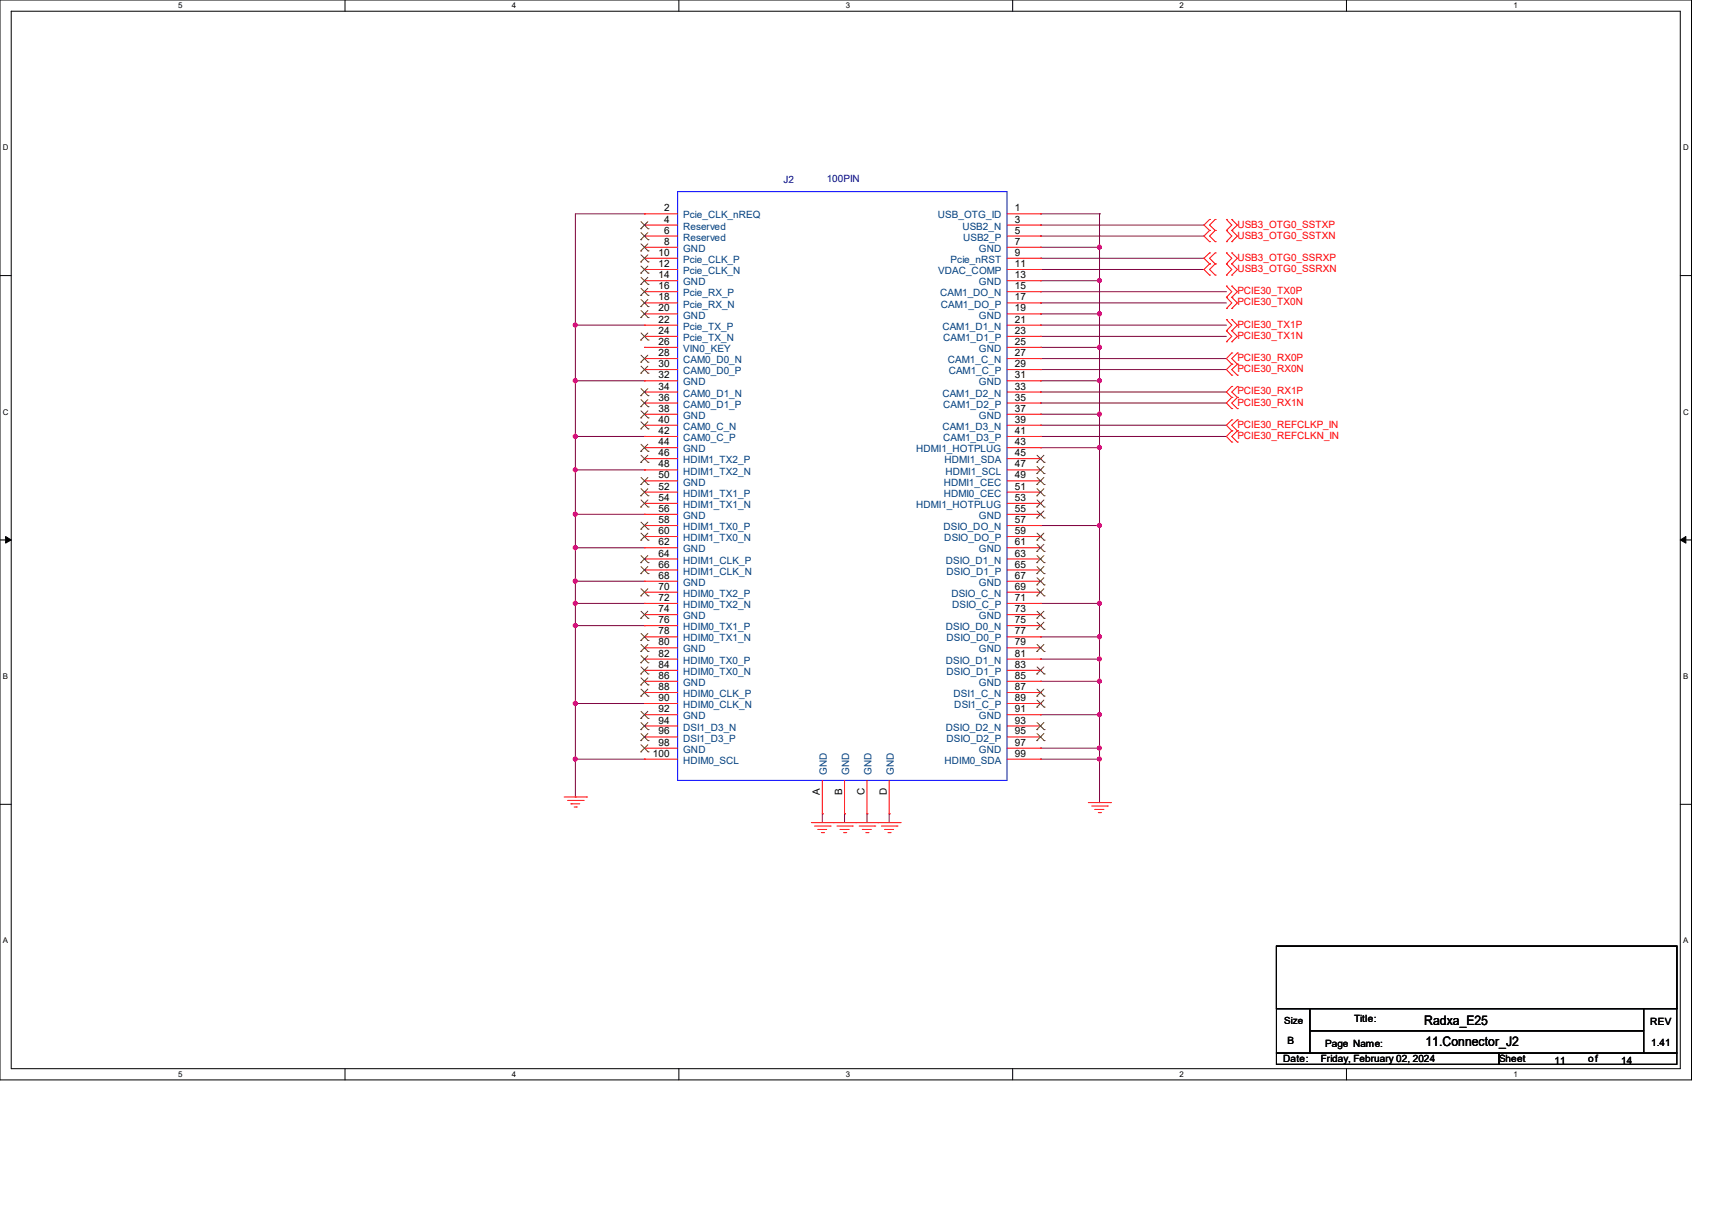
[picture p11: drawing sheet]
<svg xmlns="http://www.w3.org/2000/svg" width="297mm" height="210mm" viewBox="0 0 297 210" stroke-linecap="round" stroke-linejoin="round" font-family="sans-serif">
<path d="M0 0h293.5v187.3h-293.5zM1.9 1.9h289.6v183.4h-289.6z" fill="none" stroke="#000" stroke-width=".17"/>
<g fill="#fff">
<path d="M30.9 .2h.8v1.5h-.8z"/>
<path d="M30.9 185.5h.8v1.6h-.8z"/>
</g>
<path d="M59.9 0v1.9M59.9 185.3v2" fill="none" stroke="#000" stroke-width=".17"/>
<g fill="#fff">
<path d="M88.8 .2h.8v1.5h-.8z"/>
<path d="M88.8 185.5h.8v1.6h-.8z"/>
</g>
<path d="M117.8 0v1.9M117.8 185.3v2" fill="none" stroke="#000" stroke-width=".17"/>
<g fill="#fff">
<path d="M146.7 .2h.8v1.5h-.8z"/>
<path d="M146.7 185.5h.8v1.6h-.8z"/>
</g>
<path d="M175.7 0v1.9M175.7 185.3v2" fill="none" stroke="#000" stroke-width=".17"/>
<g fill="#fff">
<path d="M204.6 .2h.8v1.5h-.8z"/>
<path d="M204.6 185.5h.8v1.6h-.8z"/>
</g>
<path d="M233.6 0v1.9M233.6 185.3v2" fill="none" stroke="#000" stroke-width=".17"/>
<g fill="#fff">
<path d="M262.6 .2h.7v1.5h-.7z"/>
<path d="M262.6 185.5h.7v1.6h-.7z"/>
<path d="M.5 24.8h1v1.6h-1z"/>
<path d="M292 24.8h1v1.6h-1z"/>
<path d="M.5 70.7h1v1.5h-1z"/>
<path d="M292 70.7h1v1.5h-1z"/>
</g>
<path d="M0 47.8h1.9M291.5 47.8h2" fill="none" stroke="#000" stroke-width=".17"/>
<g fill="#fff">
<path d="M.5 116.5h.9v1.6h-.9z"/>
<path d="M292 116.5h.9v1.6h-.9z"/>
</g>
<path d="M0 93.6h1.9M291.5 93.6h2" fill="none" stroke="#000" stroke-width=".17"/>
<path d="M1 93l.9 .6-.9 .6zM291.5 93.6l1-.6v1.2z" fill="#000" stroke="#000" stroke-width=".17"/>
<g fill="#fff">
<path d="M.5 162.4h.9v1.5h-.9z"/>
<path d="M292 162.4h.9v1.5h-.9z"/>
</g>
<path d="M0 139.5h1.9M291.5 139.5h2M221.4 164.1h69.5v10.8h-69.5zM221.4 174.9h5.8v7.7h-5.8zM227.2 174.9h58v3.9h-58zM227.2 178.8h58v3.8h-58zM285.2 174.9h5.7v7.7h-5.7zM221.4 182.6h38.7v2h-38.7zM260.1 182.6h30.8v2h-30.8z" fill="none" stroke="#000" stroke-width=".17"/>
<g fill="none" stroke="#7f003f" stroke-width=".17">
<path d="M111.8 37.1h.1M111.8 37.1h-12v101.1M180.5 39h.1M180.5 37.1h.1M180.5 39h28.4M180.5 37.1h10.3M190.8 37.1h.1M190.8 37.1v102.1M99.8 56.4h.1M99.8 56.4h12M180.5 46.7h.1M180.5 44.8h.1"/>
<path d="M180.5 40.9h.1M180.5 50.6h.1M180.5 52.5h.1M180.5 56.4h.1M180.5 58.3h.1M180.5 42.9h.1M180.5 48.7h.1M180.5 54.4h.1M180.5 46.7h28.4M180.5 44.8h28.4M180.5 40.9h28.4M180.5 50.6h32.3"/>
<path d="M180.5 52.5h32.3M180.5 56.4h32.3M180.5 58.3h32.3M180.5 42.9h10.3M180.5 48.7h10.3M180.5 54.4h10.3M190.8 42.9h.1M190.8 54.4h.1M99.8 75.7h.1M99.8 66h.1M99.8 75.7h12M99.8 66h12"/>
<path d="M111.8 66h.1M111.8 75.7h.1M180.5 62.2h.1M180.5 64.1h.1M180.5 68h.1M180.5 69.9h.1M180.5 73.7h.1M180.5 75.7h.1M180.5 60.2h.1M180.5 66h.1M180.5 71.8h.1M180.5 77.6h.1"/>
<path d="M180.5 62.2h32.3M180.5 64.1h32.3M180.5 68h32.3M180.5 69.9h32.3M180.5 73.7h32.3M180.5 75.7h32.3M180.5 66h10.3M180.5 60.2h10.3M180.5 71.8h10.3M180.5 77.6h10.3M190.8 66h.1M190.8 71.8h.1"/>
<path d="M99.8 95h.1M99.8 81.5h.1M99.8 89.2h.1M99.8 95h12M99.8 81.5h12M99.8 89.2h12M111.8 81.5h.1M111.8 89.2h.1M180.5 91.1h.1M180.5 91.1h10.3M190.8 91.1h.1M99.8 100.8h.1"/>
<path d="M99.8 108.5h.1M99.8 104.6h.1M99.8 100.8h12M99.8 104.6h12M99.8 108.5h12M111.8 104.6h.1M111.8 108.5h.1M180.5 104.6h.1M180.5 110.4h.1M180.5 114.3h.1M180.5 118.2h.1M180.5 104.6h10.3"/>
<path d="M180.5 110.4h10.3M180.5 114.3h10.3M180.5 118.2h10.3M190.8 104.6h.1M190.8 110.4h.1M190.8 114.3h.1M190.8 118.2h.1M99.8 138.2h.1M99.8 122h.1M99.8 131.7h12M99.8 122h12M111.8 131.7h.1"/>
<path d="M180.5 131.7h.1M180.5 124h.1M180.5 129.8h.1M180.5 131.7h10.3M180.5 124h10.3M180.5 129.8h10.3M190.8 131.7h.1M190.8 124h.1M190.8 129.8h.1M142.7 141.1h.1M142.7 141.1v1.6M146.5 141.1h.1"/>
<path d="M146.5 141.1v1.6M150.4 141.1h.1M150.4 141.1v1.6M154.3 141.1h.1M154.3 141.1v1.6"/>
</g>
<g fill="#f0f" stroke="#f0f" stroke-width=".17">
<circle cx="99.8" cy="56.4" r=".36"/>
<circle cx="99.8" cy="66" r=".36"/>
<circle cx="99.8" cy="75.7" r=".36"/>
<circle cx="99.8" cy="81.5" r=".36"/>
<circle cx="99.8" cy="104.6" r=".36"/>
<circle cx="190.7" cy="48.6" r=".36"/>
<circle cx="190.7" cy="42.9" r=".36"/>
<circle cx="190.7" cy="54.4" r=".36"/>
<circle cx="190.7" cy="60.2" r=".36"/>
<circle cx="190.7" cy="66" r=".36"/>
<circle cx="190.7" cy="77.6" r=".36"/>
<circle cx="190.7" cy="71.8" r=".36"/>
<circle cx="190.7" cy="131.6" r=".36"/>
<circle cx="99.8" cy="95" r=".36"/>
<circle cx="99.8" cy="100.8" r=".36"/>
<circle cx="99.8" cy="89.2" r=".36"/>
<circle cx="99.8" cy="131.6" r=".36"/>
<circle cx="99.8" cy="108.5" r=".36"/>
<circle cx="99.8" cy="122" r=".36"/>
<circle cx="190.7" cy="91.1" r=".36"/>
<circle cx="190.7" cy="104.6" r=".36"/>
<circle cx="190.7" cy="110.4" r=".36"/>
<circle cx="190.7" cy="114.3" r=".36"/>
<circle cx="190.7" cy="118.1" r=".36"/>
<circle cx="190.7" cy="123.9" r=".36"/>
<circle cx="190.7" cy="129.7" r=".36"/>
</g>
<g fill="none" stroke="#f00" stroke-width=".17">
<path d="M111.8 39h.1M111.8 37.1h.1M111.8 39h5.8M111.8 37.1h5.8M174.7 39h5.8M174.7 37.1h5.8M180.5 37.1h.1M180.5 39h.1M209.8 38.1h.1M209.8 40h.1M209.8 38.1l-.9 .9 .9 1M209.8 40l-.9 .9 .9 1"/>
<path d="M210.8 40h.1M210.8 38.1h.1M210.8 38.1l-1 .9 1 1M210.8 40l-1 .9 1 1M212.8 40h.1M212.8 38.1h.1M212.8 38.1l.9 .9-.9 1M212.8 40l.9 .9-.9 1M213.7 40h.1M213.7 38.1h.1M213.7 38.1l1 .9-1 1M213.7 40l1 .9-1 1"/>
<path d="M111.8 40.9h.1M111.8 42.9h.1M111.8 44.8h.1M111.8 46.7h.1M111.8 48.7h.1M111.8 50.6h.1M111.8 52.5h.1M111.8 54.4h.1M111.8 56.4h.1M111.8 58.3h.1M111.8 40.9h5.8M111.8 42.9h5.8"/>
<path d="M111.8 44.8h5.8M111.8 46.7h5.8M111.8 48.7h5.8M111.8 50.6h5.8M111.8 52.5h5.8M111.8 54.4h5.8M111.8 56.4h5.8M111.8 58.3h5.8M174.7 40.9h5.8M174.7 42.9h5.8M174.7 44.8h5.8M174.7 46.7h5.8"/>
<path d="M174.7 48.7h5.8M174.7 50.6h5.8M174.7 52.5h5.8M174.7 54.4h5.8M174.7 56.4h5.8M174.7 58.3h5.8M180.5 40.9h.1M180.5 42.9h.1M180.5 44.8h.1M180.5 46.7h.1M180.5 48.7h.1M180.5 50.6h.1"/>
<path d="M180.5 54.4h.1M180.5 56.4h.1M180.5 58.3h.1M180.5 52.5h.1M209.8 41.9h.1M209.8 43.9h.1M209.8 45.8h.1M209.8 47.7h.1M209.8 43.9l-.9 .9 .9 1M209.8 45.8l-.9 .9 .9 1M210.8 41.9h.1M210.8 45.8h.1"/>
<path d="M210.8 43.9h.1M210.8 47.7h.1M210.8 43.9l-1 .9 1 1M210.8 45.8l-1 .9 1 1M212.8 51.6h.1M212.8 49.6h.1M212.8 53.5h.1M212.8 57.4h.1M212.8 55.4h.1M212.8 59.3h.1M212.8 41.9h.1M212.8 45.8h.1"/>
<path d="M212.8 43.9h.1M212.8 47.7h.1M212.8 49.6l.9 1-.9 1M212.8 51.6l.9 .9-.9 1M212.8 55.4l.9 1-.9 1M212.8 57.4l.9 .9-.9 1M212.8 43.9l.9 .9-.9 1M212.8 45.8l.9 .9-.9 1M213.7 51.6h.1M213.7 49.6h.1M213.7 53.5h.1M213.7 57.4h.1"/>
<path d="M213.7 55.4h.1M213.7 59.3h.1M213.7 41.9h.1M213.7 45.8h.1M213.7 43.9h.1M213.7 47.7h.1M213.7 49.6l1 1-1 1M213.7 51.6l1 .9-1 1M213.7 55.4l1 1-1 1M213.7 57.4l1 .9-1 1M213.7 45.8l1 .9-1 1M213.7 43.9l1 .9-1 1"/>
<path d="M111.8 60.2h.1M111.8 62.2h.1M111.8 64.1h.1M111.8 66h.1M111.8 68h.1M111.8 69.9h.1M111.8 71.8h.1M111.8 73.7h.1M111.8 75.7h.1M111.8 77.6h.1M111.8 79.5h.1M111.8 60.2h5.8"/>
<path d="M111.8 62.2h5.8M111.8 64.1h5.8M111.8 66h5.8M111.8 68h5.8M111.8 69.9h5.8M111.8 71.8h5.8M111.8 73.7h5.8M111.8 75.7h5.8M111.8 77.6h5.8M111.8 79.5h5.8M174.7 60.2h5.8M174.7 62.2h5.8"/>
<path d="M174.7 64.1h5.8M174.7 66h5.8M174.7 68h5.8M174.7 69.9h5.8M174.7 71.8h5.8M174.7 73.7h5.8M174.7 75.7h5.8M174.7 77.6h5.8M174.7 79.5h5.8M180.5 60.2h.1M180.5 62.2h.1M180.5 64.1h.1"/>
<path d="M180.5 66h.1M180.5 68h.1M180.5 69.9h.1M180.5 71.8h.1M180.5 73.7h.1M180.5 75.7h.1M180.5 77.6h.1M180.5 79.5h.1M213.7 61.2h.1M213.7 63.2h.1M213.7 65.1h.1M213.7 67h.1"/>
<path d="M213.7 68.9h.1M213.7 70.9h.1M213.7 72.8h.1M213.7 74.7h.1M213.7 76.7h.1M213.7 61.2l-.9 1 .9 1M213.7 63.2l-.9 .9 .9 1M213.7 67l-.9 1 .9 .9M213.7 68.9l-.9 1 .9 1M213.7 72.8l-.9 .9 .9 1M213.7 74.7l-.9 1 .9 1M214.7 63.2h.1"/>
<path d="M214.7 61.2h.1M214.7 65.1h.1M214.7 68.9h.1M214.7 67h.1M214.7 70.9h.1M214.7 74.7h.1M214.7 72.8h.1M214.7 76.7h.1M214.7 61.2l-1 1 1 1M214.7 63.2l-1 .9 1 1M214.7 67l-1 1 1 .9M214.7 68.9l-1 1 1 1"/>
<path d="M214.7 72.8l-1 .9 1 1M214.7 74.7l-1 1 1 1M111.8 81.5h.1M111.8 83.4h.1M111.8 85.3h.1M111.8 87.3h.1M111.8 89.2h.1M111.8 91.1h.1M111.8 93h.1M111.8 95h.1M111.8 96.9h.1M111.8 98.8h.1"/>
<path d="M111.8 81.5h5.8M111.8 83.4h5.8M111.8 85.3h5.8M111.8 87.3h5.8M111.8 89.2h5.8M111.8 91.1h5.8M111.8 93h5.8M111.8 95h5.8M111.8 96.9h5.8M111.8 98.8h5.8M174.7 81.5h5.8M174.7 83.4h5.8"/>
<path d="M174.7 85.3h5.8M174.7 87.3h5.8M174.7 89.2h5.8M174.7 91.1h5.8M174.7 93h5.8M174.7 95h5.8M174.7 96.9h5.8M174.7 98.8h5.8M180.5 81.5h.1M180.5 83.4h.1M180.5 85.3h.1M180.5 87.3h.1"/>
<path d="M180.5 89.2h.1M180.5 91.1h.1M180.5 93h.1M180.5 95h.1M180.5 96.9h.1M180.5 98.8h.1M111.8 100.8h.1M111.8 102.7h.1M111.8 104.6h.1M111.8 106.6h.1M111.8 108.5h.1M111.8 110.4h.1"/>
<path d="M111.8 112.4h.1M111.8 114.3h.1M111.8 116.2h.1M111.8 118.2h.1M111.8 100.8h5.8M111.8 102.7h5.8M111.8 104.6h5.8M111.8 106.6h5.8M111.8 108.5h5.8M111.8 110.4h5.8M111.8 112.4h5.8M111.8 114.3h5.8"/>
<path d="M111.8 116.2h5.8M111.8 118.2h5.8M174.7 100.8h5.8M174.7 102.7h5.8M174.7 104.6h5.8M174.7 106.6h5.8M174.7 108.5h5.8M174.7 110.4h5.8M174.7 112.4h5.8M174.7 114.3h5.8M174.7 116.2h5.8M174.7 118.2h5.8"/>
<path d="M180.5 100.8h.1M180.5 102.7h.1M180.5 104.6h.1M180.5 106.6h.1M180.5 108.5h.1M180.5 110.4h.1M180.5 112.4h.1M180.5 114.3h.1M180.5 116.2h.1M180.5 118.2h.1M97.9 138.2h3.9M98.5 138.8h2.7"/>
<path d="M99.1 139.4h.1M99.1 139.4h1.5M99.6 140h.4M100 140h.1M101.2 138.8h.1M101.8 138.2h.1M111.8 131.7h.1M111.8 120.1h.1M111.8 122h.1M111.8 124h.1M111.8 125.9h.1M111.8 127.8h.1"/>
<path d="M111.8 129.8h.1M111.8 131.7h5.8M111.8 120.1h5.8M111.8 122h5.8M111.8 124h5.8M111.8 125.9h5.8M111.8 127.8h5.8M111.8 129.8h5.8M142.7 135.3v5.8M146.5 135.3v5.8M150.4 135.3v5.8M154.3 135.3v5.8"/>
<path d="M174.7 131.7h5.8M174.7 120.1h5.8M174.7 122h5.8M174.7 124h5.8M174.7 125.9h5.8M174.7 127.8h5.8M174.7 129.8h5.8M180.5 120.1h.1M180.5 122h.1M180.5 124h.1M180.5 125.9h.1M180.5 127.8h.1"/>
<path d="M180.5 129.8h.1M180.5 131.7h.1M188.8 139.2h3.9M189.4 139.8h2.7M192.1 139.8h.1M192.7 139.2h.1M140.8 142.7h15.4M141.3 143.3h2.7M141.9 143.8h.1M141.9 143.8h1.5M142.5 144.4h.4M142.7 141.1h.1"/>
<path d="M142.9 144.4h.1M144 143.3h.1M144.6 142.7h.1M145.2 143.3h2.7M145.8 143.8h.1M145.8 143.8h1.5M146.3 144.4h.4M146.5 141.1h.1M146.7 144.4h.1M147.9 143.3h.1M148.5 142.7h.1M149.1 143.3h2.7"/>
<path d="M149.6 143.8h.1M149.6 143.8h1.6M150.2 144.4h.4M150.4 141.1h.1M150.6 144.4h.1M151.8 143.3h.1M152.3 142.7h.1M152.9 143.3h2.7M153.5 143.8h.1M153.5 143.8h1.5M154.1 144.4h.3M154.3 141.1h.1"/>
<path d="M154.4 144.4h.1M155.6 143.3h.1M156.2 142.7h.1M189.9 140.4h.1M189.9 140.4h1.6M190.5 140.9h.4M190.9 140.9h.1"/>
</g>
<path d="M117.6 33.2h57.1v102.1h-57.1z" fill="none" stroke="#00f" stroke-width=".17"/>
<g fill="none" stroke="#7f3f00" stroke-width=".17">
<path d="M111.2 39.7h.1M111.2 38.4l1.2 1.3M112.4 38.4l-1.2 1.3M112.4 39.7h.1M111.2 41.6h.1M111.2 43.5h.1M111.2 45.4h.1M111.2 47.4h.1M111.2 49.3h.1M111.2 51.2h.1M111.2 53.2h.1M111.2 55.1h.1"/>
<path d="M111.2 59h.1M111.2 40.3l1.2 1.3M111.2 42.3l1.2 1.2M111.2 44.2l1.2 1.2M111.2 46.1l1.2 1.3M111.2 48.1l1.2 1.2M111.2 50l1.2 1.2M111.2 51.9l1.2 1.3M111.2 53.8l1.2 1.3M111.2 57.7l1.2 1.3M112.4 40.3l-1.2 1.3M112.4 42.3l-1.2 1.2"/>
<path d="M112.4 44.2l-1.2 1.2M112.4 46.1l-1.2 1.3M112.4 48.1l-1.2 1.2M112.4 50l-1.2 1.2M112.4 51.9l-1.2 1.3M112.4 53.8l-1.2 1.3M112.4 57.7l-1.2 1.3M112.4 41.6h.1M112.4 43.5h.1M112.4 45.4h.1M112.4 47.4h.1M112.4 49.3h.1"/>
<path d="M112.4 51.2h.1M112.4 53.2h.1M112.4 55.1h.1M112.4 59h.1M111.2 62.8h.1M111.2 64.7h.1M111.2 68.6h.1M111.2 70.5h.1M111.2 72.5h.1M111.2 74.4h.1M111.2 78.3h.1M111.2 61.6l1.2 1.2"/>
<path d="M111.2 63.5l1.2 1.2M111.2 67.4l1.2 1.2M111.2 69.3l1.2 1.2M111.2 71.2l1.2 1.3M111.2 73.2l1.2 1.2M111.2 77l1.2 1.3M111.2 79l1.2 1.2M112.4 61.6l-1.2 1.2M112.4 63.5l-1.2 1.2M112.4 67.4l-1.2 1.2M112.4 69.3l-1.2 1.2M112.4 71.2l-1.2 1.3"/>
<path d="M112.4 73.2l-1.2 1.2M112.4 77l-1.2 1.3M112.4 79l-1.2 1.2M112.4 62.8h.1M112.4 64.7h.1M112.4 68.6h.1M112.4 70.5h.1M112.4 72.5h.1M112.4 74.4h.1M112.4 78.3h.1M179.9 79l1.2 1.2M181.1 79l-1.2 1.2"/>
<path d="M111.2 80.2h.1M111.2 84h.1M111.2 86h.1M111.2 87.9h.1M111.2 91.8h.1M111.2 93.7h.1M111.2 97.6h.1M111.2 99.5h.1M111.2 82.8l1.2 1.2M111.2 84.8l1.2 1.2M111.2 86.7l1.2 1.2M111.2 90.6l1.2 1.2"/>
<path d="M111.2 92.5l1.2 1.2M111.2 96.4l1.2 1.2M111.2 98.3l1.2 1.2M112.4 82.8l-1.2 1.2M112.4 84.8l-1.2 1.2M112.4 86.7l-1.2 1.2M112.4 90.6l-1.2 1.2M112.4 92.5l-1.2 1.2M112.4 96.4l-1.2 1.2M112.4 98.3l-1.2 1.2M112.4 80.2h.1M112.4 84h.1"/>
<path d="M112.4 86h.1M112.4 87.9h.1M112.4 91.8h.1M112.4 93.7h.1M112.4 97.6h.1M112.4 99.5h.1M179.9 80.2h.1M179.9 82.1h.1M179.9 84h.1M179.9 86h.1M179.9 87.9h.1M179.9 89.8h.1"/>
<path d="M179.9 93.7h.1M179.9 95.6h.1M179.9 97.6h.1M179.9 99.5h.1M179.9 80.9l1.2 1.2M179.9 82.8l1.2 1.2M179.9 84.8l1.2 1.2M179.9 86.7l1.2 1.2M179.9 88.6l1.2 1.2M179.9 92.5l1.2 1.2M179.9 94.4l1.2 1.2M179.9 96.4l1.2 1.2"/>
<path d="M179.9 98.3l1.2 1.2M181.1 80.9l-1.2 1.2M181.1 82.8l-1.2 1.2M181.1 84.8l-1.2 1.2M181.1 86.7l-1.2 1.2M181.1 88.6l-1.2 1.2M181.1 92.5l-1.2 1.2M181.1 94.4l-1.2 1.2M181.1 96.4l-1.2 1.2M181.1 98.3l-1.2 1.2M181.1 80.2h.1M181.1 82.1h.1"/>
<path d="M181.1 84h.1M181.1 86h.1M181.1 87.9h.1M181.1 89.8h.1M181.1 93.7h.1M181.1 95.6h.1M181.1 97.6h.1M181.1 99.5h.1M111.2 103.3h.1M111.2 107.2h.1M111.2 111.1h.1M111.2 113h.1"/>
<path d="M111.2 114.9h.1M111.2 116.9h.1M111.2 118.8h.1M111.2 102.1l1.2 1.2M111.2 106l1.2 1.2M111.2 109.9l1.2 1.2M111.2 111.8l1.2 1.2M111.2 113.7l1.2 1.2M111.2 115.7l1.2 1.2M111.2 117.6l1.2 1.2M111.2 119.5l1.2 1.2M112.4 102.1l-1.2 1.2"/>
<path d="M112.4 106l-1.2 1.2M112.4 109.9l-1.2 1.2M112.4 111.8l-1.2 1.2M112.4 113.7l-1.2 1.2M112.4 115.7l-1.2 1.2M112.4 117.6l-1.2 1.2M112.4 119.5l-1.2 1.2M112.4 103.3h.1M112.4 107.2h.1M112.4 111.1h.1M112.4 113h.1M112.4 114.9h.1"/>
<path d="M112.4 116.9h.1M112.4 118.8h.1M179.9 101.4h.1M179.9 103.3h.1M179.9 107.2h.1M179.9 109.1h.1M179.9 113h.1M179.9 116.9h.1M179.9 100.2l1.2 1.2M179.9 102.1l1.2 1.2M179.9 106l1.2 1.2M179.9 107.9l1.2 1.2"/>
<path d="M179.9 111.8l1.2 1.2M179.9 115.7l1.2 1.2M179.9 119.5l1.2 1.2M181.1 100.2l-1.2 1.2M181.1 102.1l-1.2 1.2M181.1 106l-1.2 1.2M181.1 107.9l-1.2 1.2M181.1 111.8l-1.2 1.2M181.1 115.7l-1.2 1.2M181.1 119.5l-1.2 1.2M181.1 101.4h.1M181.1 103.3h.1"/>
<path d="M181.1 107.2h.1M181.1 109.1h.1M181.1 113h.1M181.1 116.9h.1M111.2 120.7h.1M111.2 124.6h.1M111.2 126.5h.1M111.2 128.4h.1M111.2 130.4h.1M111.2 123.4l1.2 1.2M111.2 125.3l1.2 1.2M111.2 127.2l1.2 1.2"/>
<path d="M111.2 129.2l1.2 1.2M112.4 123.4l-1.2 1.2M112.4 125.3l-1.2 1.2M112.4 127.2l-1.2 1.2M112.4 129.2l-1.2 1.2M112.4 120.7h.1M112.4 124.6h.1M112.4 126.5h.1M112.4 128.4h.1M112.4 130.4h.1M179.9 120.7h.1M179.9 122.6h.1"/>
<path d="M179.9 126.5h.1M179.9 128.4h.1M179.9 121.4l1.2 1.2M179.9 125.3l1.2 1.2M179.9 127.2l1.2 1.2M181.1 121.4l-1.2 1.2M181.1 125.3l-1.2 1.2M181.1 127.2l-1.2 1.2M181.1 120.7h.1M181.1 122.6h.1M181.1 126.5h.1M181.1 128.4h.1"/>
</g>
<g font-size="2.3">
<text x="247.1" y="177.8">Radxa_E25</text>
<text x="247.3" y="181.4">11.Connector_J2</text>
</g>
<g font-size="1.7" fill="#00007f">
<text x="135.9" y="31.7">J2</text>
<text x="143.4" y="31.5">100PIN</text>
</g>
<g font-size="1.7">
<text x="115.2" y="38.6">4</text>
<text x="115.2" y="40.5">6</text>
<text x="115.2" y="36.7">2</text>
<text x="176.1" y="36.7">1</text>
<text x="176.1" y="38.6">3</text>
<text x="176.1" y="40.5">5</text>
<text x="114.3" y="44.4">10</text>
<text x="114.3" y="46.3">12</text>
<text x="115.2" y="42.5">8</text>
<text x="176.1" y="42.5">7</text>
<text x="176.1" y="44.4">9</text>
<text x="176.1" y="46.3">11</text>
<text x="114.3" y="48.3">14</text>
<text x="114.3" y="50.2">16</text>
<text x="114.3" y="52.1">18</text>
<text x="176.1" y="48.3">13</text>
<text x="176.1" y="50.2">15</text>
<text x="176.1" y="52.1">17</text>
<text x="114.3" y="54">20</text>
<text x="114.3" y="56">22</text>
<text x="114.3" y="57.9">24</text>
<text x="114.3" y="59.8">26</text>
<text x="176.1" y="54">19</text>
<text x="176.1" y="56">21</text>
<text x="176.1" y="57.9">23</text>
<text x="176.1" y="59.8">25</text>
<text x="114.3" y="61.8">28</text>
<text x="114.3" y="63.7">30</text>
<text x="114.3" y="65.6">32</text>
<text x="176.1" y="61.8">27</text>
<text x="176.1" y="63.7">29</text>
<text x="176.1" y="65.6">31</text>
<text x="114.3" y="67.6">34</text>
<text x="114.3" y="69.5">36</text>
<text x="114.3" y="71.4">38</text>
<text x="176.1" y="67.6">33</text>
<text x="176.1" y="69.5">35</text>
<text x="176.1" y="71.4">37</text>
<text x="114.3" y="73.3">40</text>
<text x="114.3" y="75.3">42</text>
<text x="114.3" y="77.2">44</text>
<text x="176.1" y="73.3">39</text>
<text x="176.1" y="75.3">41</text>
<text x="176.1" y="77.2">43</text>
<text x="114.3" y="79.1">46</text>
<text x="114.3" y="81.1">48</text>
<text x="114.3" y="83">50</text>
<text x="176.1" y="79.1">45</text>
<text x="176.1" y="81.1">47</text>
<text x="176.1" y="83">49</text>
<text x="114.3" y="84.9">52</text>
<text x="114.3" y="86.9">54</text>
<text x="114.3" y="88.8">56</text>
<text x="176.1" y="84.9">51</text>
<text x="176.1" y="86.9">53</text>
<text x="176.1" y="88.8">55</text>
<text x="114.3" y="90.7">58</text>
<text x="114.3" y="92.6">60</text>
<text x="114.3" y="94.6">62</text>
<text x="176.1" y="90.7">57</text>
<text x="176.1" y="92.6">59</text>
<text x="176.1" y="94.6">61</text>
<text x="114.3" y="96.5">64</text>
<text x="114.3" y="98.4">66</text>
<text x="114.3" y="100.4">68</text>
<text x="176.1" y="96.5">63</text>
<text x="176.1" y="98.4">65</text>
<text x="176.1" y="100.4">67</text>
<text x="114.3" y="102.3">70</text>
<text x="114.3" y="104.2">72</text>
<text x="114.3" y="106.2">74</text>
<text x="176.1" y="102.3">69</text>
<text x="176.1" y="104.2">71</text>
<text x="176.1" y="106.2">73</text>
<text x="114.3" y="108.1">76</text>
<text x="114.3" y="110">78</text>
<text x="114.3" y="111.9">80</text>
<text x="114.3" y="113.9">82</text>
<text x="176.1" y="108.1">75</text>
<text x="176.1" y="110">77</text>
<text x="176.1" y="111.9">79</text>
<text x="176.1" y="113.9">81</text>
<text x="114.3" y="115.8">84</text>
<text x="114.3" y="117.7">86</text>
<text x="114.3" y="119.7">88</text>
<text x="176.1" y="115.8">83</text>
<text x="176.1" y="117.7">85</text>
<text x="176.1" y="119.7">87</text>
<text x="114.3" y="121.6">90</text>
<text x="114.3" y="123.5">92</text>
<text x="114.3" y="125.5">94</text>
<text x="176.1" y="121.6">89</text>
<text x="176.1" y="123.5">91</text>
<text x="176.1" y="125.5">93</text>
<text x="113.3" y="131.2">100</text>
<text x="114.3" y="127.4">96</text>
<text x="114.3" y="129.3">98</text>
<text x="176.1" y="127.4">95</text>
<text x="176.1" y="129.3">97</text>
<text x="176.1" y="131.2">99</text>
<text x="142.2" y="137.8" transform="rotate(-90 142.2 137.8)">A</text>
<text x="146.1" y="137.8" transform="rotate(-90 146.1 137.8)">B</text>
<text x="150" y="137.9" transform="rotate(-90 150 137.9)">C</text>
<text x="153.8" y="137.9" transform="rotate(-90 153.8 137.9)">D</text>
<text x="222.8" y="177.6">Size</text>
<text x="234.9" y="177.3">Title:</text>
<text x="286.3" y="177.7">REV</text>
<text x="222.6" y="184.2">Date:</text>
<text x="223.3" y="181">B</text>
<text x="229.1" y="184.2">Friday, February 02, 2024</text>
<text x="229.9" y="181.5">Page Name:</text>
<text x="260.1" y="184.2">Sheet</text>
<text x="269.7" y="184.4">11</text>
<text x="275.5" y="184.2">of</text>
<text x="281.2" y="184.4">14</text>
<text x="286.5" y="181.4">1.41</text>
</g>
<g font-size="1.7" fill="#003f7f">
<text x="118.5" y="39.8">Reserved</text>
<text x="118.5" y="41.7">Reserved</text>
<text x="118.5" y="37.9">Pcie_CLK_nREQ</text>
<text x="162.7" y="37.9">USB_OTG_ID</text>
<text x="167" y="39.8">USB2_N</text>
<text x="167.1" y="41.7">USB2_P</text>
<text x="118.5" y="43.7">GND</text>
<text x="118.5" y="45.6">Pcie_CLK_P</text>
<text x="118.5" y="47.5">Pcie_CLK_N</text>
<text x="162.8" y="47.5">VDAC_COMP</text>
<text x="164.9" y="45.6">Pcie_nRST</text>
<text x="169.8" y="43.7">GND</text>
<text x="118.5" y="49.5">GND</text>
<text x="118.5" y="51.4">Pcie_RX_P</text>
<text x="118.5" y="53.3">Pcie_RX_N</text>
<text x="163.1" y="51.4">CAM1_DO_N</text>
<text x="163.2" y="53.3">CAM1_DO_P</text>
<text x="169.8" y="49.5">GND</text>
<text x="118.5" y="55.2">GND</text>
<text x="118.5" y="57.2">Pcie_TX_P</text>
<text x="118.5" y="59.1">Pcie_TX_N</text>
<text x="163.5" y="57.2">CAM1_D1_N</text>
<text x="163.6" y="59.1">CAM1_D1_P</text>
<text x="169.8" y="55.2">GND</text>
<text x="118.5" y="61">VIN0_KEY</text>
<text x="118.5" y="63">CAM0_D0_N</text>
<text x="118.5" y="64.9">CAM0_D0_P</text>
<text x="164.5" y="63">CAM1_C_N</text>
<text x="164.6" y="64.9">CAM1_C_P</text>
<text x="169.8" y="61">GND</text>
<text x="118.5" y="66.8">GND</text>
<text x="118.5" y="68.8">CAM0_D1_N</text>
<text x="118.5" y="70.7">CAM0_D1_P</text>
<text x="163.5" y="68.8">CAM1_D2_N</text>
<text x="163.6" y="70.7">CAM1_D2_P</text>
<text x="169.8" y="66.8">GND</text>
<text x="118.5" y="72.6">GND</text>
<text x="118.5" y="74.5">CAM0_C_N</text>
<text x="118.5" y="76.5">CAM0_C_P</text>
<text x="163.5" y="74.5">CAM1_D3_N</text>
<text x="163.6" y="76.5">CAM1_D3_P</text>
<text x="169.8" y="72.6">GND</text>
<text x="118.5" y="78.4">GND</text>
<text x="118.5" y="80.3">HDIM1_TX2_P</text>
<text x="118.5" y="82.3">HDIM1_TX2_N</text>
<text x="159" y="78.4">HDMI1_HOTPLUG</text>
<text x="163.9" y="80.3">HDMI1_SDA</text>
<text x="164" y="82.3">HDMI1_SCL</text>
<text x="118.5" y="84.2">GND</text>
<text x="118.5" y="86.1">HDIM1_TX1_P</text>
<text x="118.5" y="88.1">HDIM1_TX1_N</text>
<text x="118.5" y="90">GND</text>
<text x="159" y="88.1">HDMI1_HOTPLUG</text>
<text x="163.7" y="84.2">HDMI1_CEC</text>
<text x="163.7" y="86.1">HDMI0_CEC</text>
<text x="169.8" y="90">GND</text>
<text x="118.5" y="91.9">HDIM1_TX0_P</text>
<text x="118.5" y="93.9">HDIM1_TX0_N</text>
<text x="118.5" y="95.8">GND</text>
<text x="163.7" y="91.9">DSIO_DO_N</text>
<text x="163.8" y="93.9">DSIO_DO_P</text>
<text x="169.8" y="95.8">GND</text>
<text x="118.5" y="97.7">HDIM1_CLK_P</text>
<text x="118.5" y="99.6">HDIM1_CLK_N</text>
<text x="118.5" y="101.6">GND</text>
<text x="164.1" y="97.7">DSIO_D1_N</text>
<text x="164.2" y="99.6">DSIO_D1_P</text>
<text x="169.8" y="101.6">GND</text>
<text x="118.5" y="103.5">HDIM0_TX2_P</text>
<text x="118.5" y="105.4">HDIM0_TX2_N</text>
<text x="118.5" y="107.4">GND</text>
<text x="165.1" y="103.5">DSIO_C_N</text>
<text x="165.2" y="105.4">DSIO_C_P</text>
<text x="169.8" y="107.4">GND</text>
<text x="118.5" y="109.3">HDIM0_TX1_P</text>
<text x="118.5" y="111.2">HDIM0_TX1_N</text>
<text x="118.5" y="113.2">GND</text>
<text x="164.1" y="109.3">DSIO_D0_N</text>
<text x="164.2" y="111.2">DSIO_D0_P</text>
<text x="169.8" y="113.2">GND</text>
<text x="118.5" y="115.1">HDIM0_TX0_P</text>
<text x="118.5" y="117">HDIM0_TX0_N</text>
<text x="118.5" y="119">GND</text>
<text x="164.1" y="115.1">DSIO_D1_N</text>
<text x="164.2" y="117">DSIO_D1_P</text>
<text x="169.8" y="119">GND</text>
<text x="118.5" y="120.9">HDIM0_CLK_P</text>
<text x="118.5" y="122.8">HDIM0_CLK_N</text>
<text x="118.5" y="124.8">GND</text>
<text x="165.4" y="120.9">DSI1_C_N</text>
<text x="165.6" y="122.8">DSI1_C_P</text>
<text x="169.8" y="124.8">GND</text>
<text x="118.5" y="126.7">DSI1_D3_N</text>
<text x="118.5" y="128.6">DSI1_D3_P</text>
<text x="118.5" y="130.6">GND</text>
<text x="164.1" y="126.7">DSIO_D2_N</text>
<text x="164.2" y="128.6">DSIO_D2_P</text>
<text x="169.8" y="130.6">GND</text>
<text x="118.5" y="132.5">HDIM0_SCL</text>
<text x="143.5" y="134.4" transform="rotate(-90 143.5 134.4)">GND</text>
<text x="147.3" y="134.4" transform="rotate(-90 147.3 134.4)">GND</text>
<text x="151.2" y="134.4" transform="rotate(-90 151.2 134.4)">GND</text>
<text x="155.1" y="134.4" transform="rotate(-90 155.1 134.4)">GND</text>
<text x="163.9" y="132.5">HDIM0_SDA</text>
</g>
<g font-size="1.7" fill="#f00">
<text x="214.7" y="39.5">USB3_OTG0_SSTXP</text>
<text x="214.7" y="41.4">USB3_OTG0_SSTXN</text>
<text x="214.7" y="45.3">USB3_OTG0_SSRXP</text>
<text x="214.7" y="47.2">USB3_OTG0_SSRXN</text>
<text x="214.7" y="51.1">PCIE30_TX0P</text>
<text x="214.7" y="53">PCIE30_TX0N</text>
<text x="214.7" y="56.9">PCIE30_TX1P</text>
<text x="214.7" y="58.8">PCIE30_TX1N</text>
<text x="214.7" y="62.6">PCIE30_RX0P</text>
<text x="214.7" y="64.6">PCIE30_RX0N</text>
<text x="214.7" y="68.4">PCIE30_RX1P</text>
<text x="214.7" y="70.4">PCIE30_RX1N</text>
<text x="214.7" y="74.2">PCIE30_REFCLKP_IN</text>
<text x="214.7" y="76.2">PCIE30_REFCLKN_IN</text>
</g>
<g font-size="1.4">
<text x="30.9" y="1.4">5</text>
<text x="88.8" y="1.4">4</text>
<text x="146.7" y="1.4">3</text>
<text x="204.6" y="1.4">2</text>
<text x="262.6" y="1.4">1</text>
<text x=".5" y="26.1">D</text>
<text x="292" y="26.1">D</text>
<text x=".5" y="71.9">C</text>
<text x="292" y="71.9">C</text>
<text x=".5" y="117.8">B</text>
<text x="292" y="117.8">B</text>
<text x=".5" y="163.6">A</text>
<text x="292" y="163.6">A</text>
<text x="30.9" y="186.8">5</text>
<text x="88.8" y="186.8">4</text>
<text x="146.7" y="186.8">3</text>
<text x="204.6" y="186.8">2</text>
<text x="262.6" y="186.8">1</text>
</g>
</svg>
